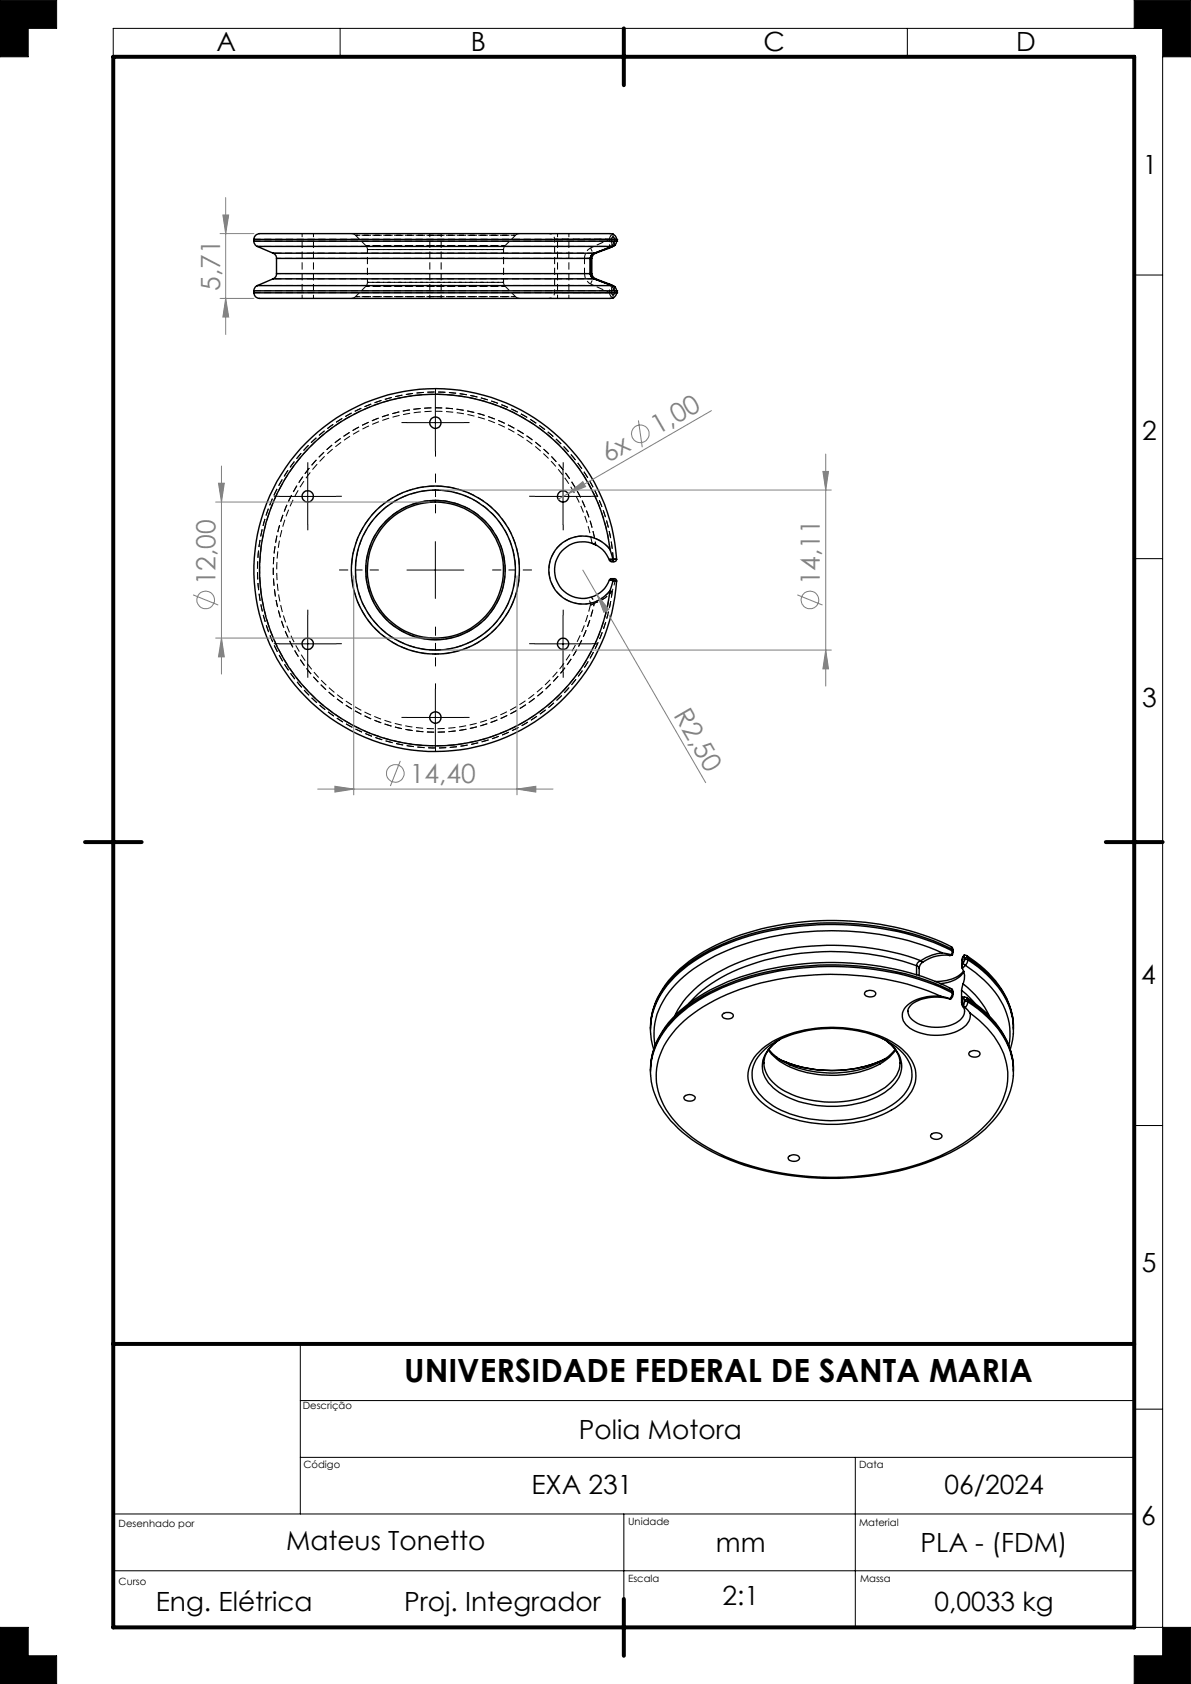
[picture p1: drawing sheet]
<svg xmlns="http://www.w3.org/2000/svg" width="210mm" height="297mm" viewBox="0 0 210 297" stroke-linecap="round" stroke-linejoin="round" font-family="sans-serif">
<g fill="none" stroke="#000" stroke-width=".18">
<path d="M0 0h10v5h-5v5h-5zM20 10v-5h185v287M60 5v5M160 5v5M200 5v-5h10v10h-5M200 48.5h5M71.8 74.5h10M76.8 69.5v10M49.2 87.6h10.1M54.3 82.5v10M76.8 95.5v10M94.3 87.6h10"/>
<path d="M99.3 82.5v10M200 98.5h5M49.2 113.6h10.1M54.3 108.5v10M71.8 100.5h10M94.3 113.6h10M99.3 108.5v10M71.8 126.5h10M76.8 121.5v10M200 198.5h5M53 237v30M53 257h147"/>
<path d="M53 247h147M150.8 257v30M200 248.5h5M20 277h180M20 267h180M110 267v15M0 287h5v5h5v5h-10zM200 287h10v10h-10v-5h5M205 292h.1"/>
</g>
<path d="M20 10h180v277h-180zM110 5v10M15 148.5h10M195 148.5h10M20 237h180M110 282v10" fill="none" stroke="#000" stroke-width=".7"/>
<path d="M200 0v5h5v5h5v-10zM205 287v5h-5v5h10v-10zM0 0v10h5v-5h5v-5zM0 287v10h10v-5h-5v-5z" fill-rule="evenodd" fill="#000"/>
<g fill="none" stroke="#000" stroke-width=".18" stroke-dasharray="1.3 .6" stroke-linecap="butt">
<path d="M107.5 42.2h.3M107.5 43.6l.3-.5M107.8 51.6h-.3M107.8 42.2l.3-.5M107.8 51.6l.3 .5M107.8 50.7l-.3-.5M107.8 43.1h.2M107.9 52.6h-.3M108 50.7h-.2M108.1 41.7l.2 .5M108.1 52.1l-.3-.5M108.1 41.7l-.3 .5"/>
<path d="M108.1 52.1l.2-.5M108.1 52.5v-.4M108.1 41.3v.4M108.1 50.4l-.1 .3M108.1 43.4l-.1-.3M108.3 42.8l.2 .4M108.3 51l.2-.4M108.3 51v.3M108.3 51.6l-.2 .5M108.3 42.5v.3M108.3 42.2v.3M108.3 51.3v.3"/>
<path d="M108.3 42.2l-.2-.5M108.3 51.6v-.3M108.3 42.5v-.3M108.3 42.2h.4M108.3 42.5h.4M108.4 50.6l.2 .1M108.5 43.2l-.1 .1M108.7 51.3v.3M108.7 42.2v.3M108.7 51.6h-.4M108.7 51.3h-.4M107.6 96.9a6 6 0 0 0-8.9-.8 6 6 0 0 0 0 8.9 6 6 0 0 0 8.9-.9"/>
<path d="M108.1 98.6l-.1 .4M108.1 98.6h.6M108.7 98.6h-.6M108.3 102l.2 .4M108.5 102.4l.2 .1M108.7 102.5l-.2-.1"/>
</g>
<path d="M44.8 51.3h63.9M44.8 42.2h63.9M76.8 52.3h-14.1h28.2h-14.1M76.8 41.5h-14.1h28.2h-14.1M108.7 51.6h-63.9M108.7 42.5h-63.9M108.1 98.6a31.4 31.4 0 0 0-47.1-25.2 31.4 31.4 0 0 0-1.4 53.4 31.4 31.4 0 0 0 48.4-22.6M76.8 112.8a12.3 12.3 0 0 0 10.8-18.2 12.3 12.3 0 0 0-21.2-.7 12.3 12.3 0 0 0 9.5 18.9h.9M76.8 114.6a14.1 14.1 0 0 1-12.4-20.9 14.1 14.1 0 0 1 24.3-.8 14.1 14.1 0 0 1-11 21.7h-.9M104.1 106.7a28 28 0 0 1-43.5 16.7 28 28 0 0 1 1.3-46.6 28 28 0 0 1 42.5 19M108 104.2a31.4 31.4 0 0 1-48.4 22.6 31.4 31.4 0 0 1 1.4-53.4 31.4 31.4 0 0 1 47.1 25.2" fill="none" stroke="#000" stroke-width=".18" stroke-dasharray="1.3 .6" stroke-dashoffset=".1" stroke-linecap="butt"/>
<path d="M76.8 50.5h12.3h-24.6h12.3M76.8 43.3h12.3h-24.6h12.3" fill="none" stroke="#000" stroke-width=".18" stroke-dasharray="1.3 .6" stroke-dashoffset="-.1" stroke-linecap="butt"/>
<g fill="none" stroke="#000" stroke-width=".18" stroke-dasharray="1.3 .6" stroke-dashoffset=".5" stroke-linecap="butt">
<path d="M48.8 45.6h55.6M76.8 49.8h-12h24h-12M76.8 44h-12h24h-12M103.1 48.2a1.99 1.99 0 0 0 1 1.9M103.1 45.6h1M103.1 48.2h1M104.1 43.7a2.01 2.01 0 0 0-1 1.9M104.4 48.2h-55.6M107.5 51.6h-9.7h9.7M107.5 42.2h-9.7h9.7M107.8 42.2v.9M107.8 50.7v.9"/>
<path d="M107.5 102.3l1 .1M108.5 102.4l-1-.1"/>
</g>
<path d="M103.1 45.6v2.6M107.6 104.1a31 31 0 0 1-47.3 22.6 31 31 0 0 1 0-52.4 31 31 0 0 1 47.3 22.6" fill="none" stroke="#000" stroke-width=".18" stroke-dasharray="1.3 .6" stroke-dashoffset=".2" stroke-linecap="butt"/>
<g fill="none" stroke="#000" stroke-width=".18" stroke-dasharray="1.3 .6" stroke-dashoffset=".6" stroke-linecap="butt">
<path d="M53.3 41.2v11.4M55.3 52.6v-11.4M64.8 44v5.8M75.8 41.2v11.4M77.8 52.6v-11.4M88.8 49.8v-5.8M98.3 41.2v11.4M100.3 52.6v-11.4M104.1 43.7l.4 .7 .3 .3M104.1 50.1l.4-.7 .3-.2M107.5 51.6a1 1 0 0 0 .6 .9M107.5 42.2a1 1 0 0 1 .6-.9"/>
<path d="M108.1 52.5a1 1 0 0 1-.6-.9M108.1 41.3a1 1 0 0 0-.6 .9M104.8 106.4a6 6 0 0 0 3.2-2.2M108 104.2a6 6 0 0 1-3.2 2.2"/>
</g>
<path d="M45.4 43.5h62.7M97.8 42.2v9.4M104.1 50.1l3.4 1.5M107.5 42.2l-3.4 1.5M107.5 43.6v-1.4M107.5 51.6v-1.4M108.1 50.3h-62.7M105 96.1a28.6 28.6 0 0 0-43.4-19.8 28.6 28.6 0 0 0-1.2 47.7 28.6 28.6 0 0 0 44.4-17.6M104.1 105.3a1.17 1.17 0 0 1 .7 1.1M104.8 106.4a28.6 28.6 0 0 1-44.4 17.6 28.6 28.6 0 0 1 1.2-47.7 28.6 28.6 0 0 1 43.4 19.8" fill="none" stroke="#000" stroke-width=".18" stroke-dasharray="1.3 .6" stroke-dashoffset=".7" stroke-linecap="butt"/>
<path d="M96.8 41.2a1 1 0 0 1 1 1M97.8 51.6a1 1 0 0 1-1 1M107.5 42.2a1 1 0 0 0 1 1M108.5 50.6a1 1 0 0 0-1 1" fill="none" stroke="#000" stroke-width=".18" stroke-dasharray="1.3 .6" stroke-dashoffset=".8" stroke-linecap="butt"/>
<g fill="none" stroke="#000" stroke-width=".18" stroke-dasharray="1.3 .6" stroke-dashoffset=".4" stroke-linecap="butt">
<path d="M62 41.2l.7 .3M62.7 52.3l-.7 .3M64.5 43.3l.3 .7M64.8 49.8l-.3 .7M88.8 44l.3-.7M89.1 50.5l-.3-.7M90.9 41.5l.7-.3M91.6 52.6l-.7-.3M107.8 51.6l.2-.4 .3-.2M108.3 42.8l-.3-.2-.2-.4M107.4 98.6h.7M108.1 98.6h-.7"/>
<path d="M104.1 106.7l.7-.3M104.8 106.4l-.7 .3"/>
</g>
<path d="M62.7 41.5l1.8 1.8M64.5 50.5l-1.8 1.8M89.1 43.3l1.8-1.8M90.9 52.3l-1.8-1.8M108 43.1l.2-.2 .1-.4M108.3 51.3v-.3l-.3-.3M108.1 98.7l-.6 .1M108.7 98.6h-.6M107.5 102.3l.6 .1M108.1 102.4l.6 .1" fill="none" stroke="#000" stroke-width=".18" stroke-dasharray="1.3 .6" stroke-dashoffset=".3" stroke-linecap="butt"/>
<path d="M48.2 49.2h56.8M105 44.6h-56.8M76.8 85.7a14.8 14.8 0 0 0-13 22 14.8 14.8 0 0 0 25.5 .8 14.8 14.8 0 0 0-11.5-22.8h-1" fill="none" stroke="#000" stroke-width=".18" stroke-dasharray="1.3 .6" stroke-dashoffset="-.2" stroke-linecap="butt"/>
<g fill="none" stroke="#000" stroke-width=".25">
<path d="M44.8 42.2a1.35 1.35 0 0 1 1.8-1h60.2a1.52 1.52 0 0 1 1.9 1M44.8 42.5a1.01 1.01 0 0 0 .6 1M44.8 51.6a1.17 1.17 0 0 0 1.5 1h60.5a1.68 1.68 0 0 0 1.9-.6v-.4M44.8 51.6h63.9M44.8 51.3h63.9M44.8 42.5h63.9M44.8 42.2h63.9M44.8 42.2v.3M44.8 51.3v.3M45.4 50.4a1.01 1.01 0 0 0-.6 .9M45.4 50.4h62.6M45.4 43.5h62.6"/>
<path d="M45.4 43.5l2.8 1.2M48.2 44.7a.96 .96 0 0 1 .6 .9M48.2 44.7h56.6M48.2 49.2h56.6M48.2 49.2l-2.8 1.2M48.8 48.3a.88 .88 0 0 1-.6 .9M48.8 45.6h55.3M48.8 48.3h55.3M48.8 45.6v2.7M104.1 48.3a.94 .94 0 0 0 .7 .9M104.1 45.6v2.7M104.1 45.6h.1"/>
<path d="M104.1 48.3h.1M104.1 48.3l.2 .5 .4 .4M104.7 44.7l-.5 .5-.1 .4M104.7 49.2l3.3 1.2M104.7 49.2h.1M104.8 49.2l3.2 1.2M104.8 44.7a.96 .96 0 0 0-.7 .9M107.4 43.8l-1.5 .5a1.57 1.57 0 0 0-1.5 1.3v2.7a1.32 1.32 0 0 0 1.3 1.1l1.7 .7M107.4 50.1l.7 .3M107.4 50.1l.1 .1M107.5 43.7l-.1 .1M107.5 43.7h.1"/>
<path d="M107.5 50.1v.1M107.5 43.6v.1M108 50.4a.85 .85 0 0 1 .7 .9M108 43.5l-3.2 1.2M108.1 50.4l.3 .2M108.1 50.4h.1M108.1 43.4v.1M108.1 43.5l-.7 .3M108.4 43.3l-.3 .2M108.7 42.5a.92 .92 0 0 1-.7 1M108.7 51.6h.1M108.7 42.2h.1"/>
<path d="M108.7 42.5h.1M108.7 51.3h.1M108.7 42.2v.3M108.7 51.3v.3M104.4 95.8l.6 .3M107.5 98.8a5 5 0 0 0-7.7-2.3 5 5 0 0 0 0 8 5 5 0 0 0 7.7-2.2M107.5 98.8l.1 .2 .5 .1M107.6 96.9a31 31 0 0 0-47.4-22.6 31 31 0 0 0 0 52.5 31 31 0 0 0 47.4-22.6M107.6 96.9l.5 1.7M107.6 96.9a6 6 0 0 0-8.9-.8 6 6 0 0 0 0 8.9 6 6 0 0 0 8.9-.8M108.1 98.6h.6M108.1 98.7l-.6 .1"/>
<path d="M108.1 98.7v.4M108.1 98.6v.1M108.7 98.6a32 32 0 0 0-45.9-26.9 32 32 0 0 0-7.2 52.8 32 32 0 0 0 51.5-13.7 33.9 33.9 0 0 0 1.6-8.3M108.7 98.6l-.2 .4-.4 .1M107.5 102.3l.6 .1M108.1 102.4l-.5 1.8M108.1 102.4l.6 .1M108.1 102.1v.3M108.1 102.1h.2a.37 .37 0 0 1 .4 .4M108.1 102.1h-.4l-.2 .2M108.1 102.4h.1M127.4 179a1.29 1.29 0 0 1 1.9 .1 .91 .91 0 0 1-1.3 .6l-.6-.3z"/>
<path d="M152.6 174.9a1.3 1.3 0 0 1 1.8 .3 .99 .99 0 0 1-1.5 .5l-.2-.1a.41 .41 0 0 1-.1-.7zM161.6 170.3a45.3 45.3 0 0 0-32.3 1 22 22 0 0 0-7.8 5.6M161.6 170.3l.3 .2 .2 .3M161.6 170.3v1.6M162.1 170.8v1.3M162.3 169.4a.94 .94 0 0 0-.7 .9M162.3 169.4a45.9 45.9 0 0 0-33.8 1.1 19.3 19.3 0 0 0-9.4 8.3l-.1 .4M162.3 169.4l.4 .3M162.7 169.7a1.42 1.42 0 0 0-.6 1.1M165.9 175.7l1.6 .4M165.9 175.7a49.5 49.5 0 0 0-38.8 .2 21.3 21.3 0 0 0-10 8.6 11.1 11.1 0 0 0 1.4 12.6 25.1 25.1 0 0 0 10.6 7.4 50.2 50.2 0 0 0 36.6-.6 22.6 22.6 0 0 0 10.4-8.4 11.1 11.1 0 0 0-1.4-13.4l-2.1-2.2-1.6-1.3M165.9 175.7a7.4 7.4 0 0 0-6.4 2.2 2.46 2.46 0 0 0 .9 3.4 9 9 0 0 0 9.7-.3l.3-.2 .6-1.1v-1.1"/>
<path d="M166.2 168.1l1.5 .3M166.2 168.1a8 8 0 0 0-3.9 1.3M166.2 168.1a50.3 50.3 0 0 0-39 0 22.2 22.2 0 0 0-10.3 8.4 11 11 0 0 0-1.4 7.8M167.4 176.1a7.9 7.9 0 0 0-6.8 1.2 1.66 1.66 0 0 0 .4 2.7 7.5 7.5 0 0 0 8.2-.1 1.71 1.71 0 0 0 .6-2.4M167.4 176.1l.2 .1M167.4 176.1h.1M167.4 168.5a6.8 6.8 0 0 0-4.7 1.2M167.5 176.1h.1M167.7 167a49.1 49.1 0 0 0-28.4-4.1 38.8 38.8 0 0 0-17.8 6.6 15.5 15.5 0 0 0-6.8 10.9M167.7 167l.3 .2 .1 .4M167.7 167l.2 .4M167.7 174.4a48.4 48.4 0 0 0-24.5-4.5 44.9 44.9 0 0 0-19 5.3 18.8 18.8 0 0 0-8.9 9.7l-.4 1.6-.2 1.4"/>
<path d="M167.7 174.4l.3 .2 .1 .4M167.7 174.4l.2 .4M167.7 168.4h.1M167.8 168.4h.1M167.8 168.4l-.4 .1M167.9 168.4l-.5 .1M167.9 175.1l-.1 .6-.3 .4M167.9 175.1a48.9 48.9 0 0 0-25-4.5 41.4 41.4 0 0 0-21.6 7.1 15.5 15.5 0 0 0-6.5 9.8l-.1 2.2M167.9 167.7a49.6 49.6 0 0 0-26.3-4.4 41 41 0 0 0-20.3 6.9 15.5 15.5 0 0 0-6.5 9.9l-.1 2.2M167.9 167.7l-.2 .7M167.9 167.4a49.6 49.6 0 0 0-26.3-4.4 41.4 41.4 0 0 0-19.4 6.3 16.6 16.6 0 0 0-7.3 9.7l-.2 2.5M167.9 174.8a49.6 49.6 0 0 0-26.3-4.4 41.4 41.4 0 0 0-19.4 6.3 16.6 16.6 0 0 0-7.3 9.7l-.2 1.5"/>
<path d="M167.9 175.1l.2 .2M167.9 174.8l.2 .2M167.9 167.7l.2 .2M167.9 167.4l.2 .2M167.9 167.4v.3M167.9 174.8v.3M168.1 175.3a.72 .72 0 0 1-.6 .8M168.1 167.9l-.2 .5M168.1 167.6v.3M168.1 175v.3M169.5 176.8l.1 .4M169.5 174.7l2.4 2.2"/>
<path d="M169.5 174.7v2.1M169.5 176.8l.1 .1M169.6 177l.2 .5M169.6 169.3v1.2M169.7 170.8a2.98 2.98 0 0 1 .1 2.7M169.7 176.9l.2 .3M169.7 176.1l-.1-.2v1.1M169.7 170l-.1 .3 .1 .5M169.7 176.9l-.1 .1M169.7 169.2l-.1 .1M169.7 169.2v.8M169.7 176.1v.8"/>
<path d="M169.7 176.1h.1M169.8 177.5l.3 .2M169.8 176.1h.1l.2 .3M169.8 169.9l.4 .3M169.8 169.9l-.1 .1M169.8 173.5l-.3 1.2M169.8 173.5a15 15 0 0 1 4.6 5.7M169.9 168.7l.2-.3a14.7 14.7 0 0 1 4.8 3.9 13.3 13.3 0 0 1 3.7 8.1M169.9 171.2a4.6 4.6 0 0 1-3.5 1.8l-1.5 .1M169.9 177.2l.2 .5M169.9 168.7l.2 .3M169.9 168.7l-.2 .5"/>
<path d="M169.9 171.3a4.7 4.7 0 0 1-4.1 2.2M170 168.5l-.3 .5-.1 .3M170 175.9h.2a17.5 17.5 0 0 1 8.1 9.9l.3 2M170 175.9l-.2 .2M170 175.9h-.3M170.1 176.7l-.2 .5M170.1 176.7h.5M170.1 176.4h.5M170.1 169.3l-.3 .6M170.1 169.3h.5M170.1 169h.5M170.1 169v.3"/>
<path d="M170.1 176.4v.3M170.1 177.7h.1M170.2 177.7l.8 .9M170.2 170.2a17.2 17.2 0 0 1 7.3 8.7 10.2 10.2 0 0 1 .4 5.5M170.2 170.2l-.5 .6M170.4 176l.2 .4M170.4 168.6l.2 .4M170.6 176.7l-.1 .6-.3 .4M170.6 176.7a17.8 17.8 0 0 1 7.5 8.7l.5 2.4 .1 1.9M170.6 176.4a18.2 18.2 0 0 1 7.5 8.7l.4 1.6 .2 2.2M170.6 169.3l-.1 .6-.3 .3M170.6 169.3a18.2 18.2 0 0 1 7.5 8.7l.5 2.4 .1 1.9"/>
<path d="M170.6 169a18.2 18.2 0 0 1 7.5 8.7l.4 1.6 .2 2.2M170.6 169v.3M170.6 176.4v.3M114.7 189.8a14.3 14.3 0 0 0 4.9 9.2 34.2 34.2 0 0 0 16.5 7.8 51 51 0 0 0 30.4-3 22.3 22.3 0 0 0 10.7-9.1l1-2.3 .3-1.6 .1-1M114.7 182.3l.6 2.8M114.7 187.9v1M120.9 193.2a1.35 1.35 0 0 1 1.7 .4 1.15 1.15 0 0 1-1.9 .3l-.1-.4zM133.9 185.5a16.4 16.4 0 0 1 9.9-4.1 21.9 21.9 0 0 1 14 2.7 7.2 7.2 0 0 1 3.7 5.7 7.5 7.5 0 0 1-4.3 6 23.2 23.2 0 0 1-21 0 8 8 0 0 1-4.3-5.5 5.9 5.9 0 0 1 2-4.8zM134.9 185a15.9 15.9 0 0 1 8.4-3.4 21.9 21.9 0 0 1 13.7 2.3 7 7 0 0 1 3.8 5.5 6.5 6.5 0 0 1-3.5 5.5 21.5 21.5 0 0 1-16.3 2.1 12.1 12.1 0 0 1-7.5-4.7 5.2 5.2 0 0 1 .9-6.8zM135.5 185.2a11.3 11.3 0 0 0 7.7 4.1 18.3 18.3 0 0 0 12.6-2l1-.8 1.1-1.3M135.6 185.1l1.4 1.4M137.4 183.4a5.2 5.2 0 0 0-2.7 4.1 6.4 6.4 0 0 0 4.3 5.3 18.5 18.5 0 0 0 17.1-1 5.5 5.5 0 0 0 2.6-4.3"/>
<path d="M137.4 186.8l.7 .3M137.5 183.3a5.8 5.8 0 0 0-3.1 4.7 6.1 6.1 0 0 0 3.6 5 19.1 19.1 0 0 0 18-.3 5.7 5.7 0 0 0 3-5.2 6.3 6.3 0 0 0-3-4.1M156 186.8a22.9 22.9 0 0 1-18 .3M156.1 186.7a22.5 22.5 0 0 1-18 .4M156.4 183.6a5 5 0 0 1 2.3 3.9M157.8 185.1a11.4 11.4 0 0 1-6.8 3.7 18.9 18.9 0 0 1-13.6-2l-.4-.3M171 185.6a1.38 1.38 0 0 1 1.8 .1 .72 .72 0 0 1-1.1 .7l-.8-.3-.1-.3zM178.6 182.3l-.1 1.1-.4 1.7M139.1 203.9a1.33 1.33 0 0 1 1.9 .3 1.15 1.15 0 0 1-1.9 .3l-.1-.3zM164.2 200.1a1.33 1.33 0 0 1 1.9 .2 1.15 1.15 0 0 1-1.9 .3l-.1-.3z"/>
<circle cx="76.8" cy="74.5" r="1.01"/>
<circle cx="54.3" cy="87.5" r="1"/>
<circle cx="99.3" cy="87.6" r=".99"/>
<circle cx="54.3" cy="113.5" r="1"/>
<circle cx="76.8" cy="100.6" r="12.3"/>
<circle cx="76.8" cy="100.5" r="14.1"/>
<circle cx="76.8" cy="100.5" r="14.8"/>
<circle cx="76.8" cy="100.5" r="12"/>
<circle cx="99.3" cy="113.6" r=".99"/>
<circle cx="76.8" cy="126.5" r="1.01"/>
</g>
<path d="M103.1 105.5a1 1 0 0 1 1 1.2M108 104.2l.5-1.8" fill="none" stroke="#000" stroke-width=".18" stroke-dasharray="1.3 .6" stroke-dashoffset=".9" stroke-linecap="butt"/>
<g fill="none" stroke="#808080" stroke-width=".18">
<path d="M39.3 37.9h1l-.5 3.3zM39.8 34.9v24.1M38.8 41.2h6M38.8 52.6h6M39.8 52.6l.5 3.3h-1zM112.6 74.2l.6 4.7M125.4 72.4l-25.2 14.7M38 88.5h37.8M38.5 85.2h1l-.4 3.3zM39.1 82.2v36.7M77.8 86.4h68.8M100.2 87.1l2.6-2.2 .5 .9z"/>
<path d="M100.2 87.1l-1.8 .9M145.1 83.1h1l-.5 3.3zM145.6 80.1v40.9M34 104.9l4.5 1.8M38 112.5h37.8M39.1 112.5l.4 3.3h-1zM62.4 101.6v38.6M77.8 114.6h68.8M91.2 101.6v38.6M102.8 100.5l2.5 4.4M105.3 104.9l2.1 2.6-.9 .5zM105.3 104.9l19.1 33.1"/>
<path d="M140.6 104.9l4.4 1.8M145.6 114.6l.5 3.4h-1zM56 139.2h41.5M59.1 138.7l3.3 .5-3.3 .5zM70.6 134.2l-1.8 4.4M91.2 139.2l3.3-.5v1z"/>
<circle cx="112.9" cy="76.5" r="1.56"/>
<circle cx="36.3" cy="105.8" r="1.55"/>
<circle cx="142.8" cy="105.8" r="1.56"/>
<circle cx="69.7" cy="136.4" r="1.55"/>
</g>
<path d="M76.8 90.5v-7M66.8 100.5h-7M76.8 110.5v7M86.8 100.5h7" fill="none" stroke="#000" stroke-width=".18" stroke-dasharray="15.2 1.3 1.3 1.3" stroke-dashoffset="13.6" stroke-linecap="butt"/>
<g fill="none" stroke="#000" stroke-width=".18" stroke-dasharray="15.2 1.3 1.3 1.3" stroke-linecap="butt">
<path d="M71.8 74.5h-1M76.8 69.5v-1M76.8 79.5v1M81.8 74.5h1M49.3 87.5h-1M54.3 82.5v-1M54.3 92.5v1M59.3 87.5h1M94.3 87.5h-1M99.3 82.5v-1M99.3 92.5v1M104.3 87.5h1"/>
<path d="M49.3 113.5h-1M54.3 108.5v-1M54.3 118.5v1M59.3 113.5h1M94.3 113.5h-1M99.3 108.5v-1M99.3 118.5v1M104.3 113.5h1M71.8 126.5h-1M76.8 121.5v-1M76.8 131.5v1M81.8 126.5h1"/>
</g>
<g fill="#808080">
<path d="M100.2 87.1l2.6-2.2 .5 .9z"/>
<path d="M105.3 104.9l2.1 2.6-.9 .5z"/>
<path d="M59.1 138.7l3.3 .5-3.3 .5zM91.2 139.2l3.3-.5v1z"/>
<path d="M39.3 37.9h1l-.5 3.3zM39.8 52.6l.5 3.3h-1zM38.5 85.2h1l-.4 3.3zM39.1 112.5l.4 3.3h-1zM145.1 83.1h1l-.5 3.3zM145.6 114.6l.5 3.4h-1z"/>
</g>
<text font-size="5.6" x="71.3" y="243.8">UNIVERSIDADE FEDERAL DE SANTA MARIA</text>
<g font-size="4.7">
<text x="38.1" y="9">A</text>
<text x="83" y="9">B</text>
<text x="134.6" y="9">C</text>
<text x="179.1" y="9">D</text>
<text x="201.5" y="30.7">1</text>
<text x="201.4" y="77.7">2</text>
<text x="201.4" y="124.7">3</text>
<text x="201.2" y="173.6">4</text>
<text x="201.4" y="224.3">5</text>
<text x="102.1" y="253.9">Polia Motora</text>
<text x="93.7" y="263.5">EXA 231</text>
<text x="166.5" y="263.5">06/2024</text>
<text x="201.2" y="268.9">6</text>
<text x="50.4" y="273.4">Mateus Tonetto</text>
<text x="126.2" y="273.7">mm</text>
<text x="162.3" y="273.7">PLA - (FDM)</text>
<text x="27.5" y="284.1">Eng. Elétrica</text>
<text x="71.3" y="284.1">Proj. Integrador</text>
<text x="127.4" y="283.1">2:1</text>
<text x="164.8" y="284.1">0,0033 kg</text>
</g>
<g font-size="4.7" fill="#808080">
<text x="38.8" y="51.3" transform="rotate(-90 38.8 51.3)">5,71</text>
<text x="116" y="76.7" transform="rotate(-30 116 76.7)">1,00</text>
<text x="107.2" y="81.7" transform="rotate(-30 107.2 81.7)">6x</text>
<text x="38" y="103.2" transform="rotate(-90 38 103.2)">12,00</text>
<text x="144.5" y="103.2" transform="rotate(-90 144.5 103.2)">14,11</text>
<text x="118.7" y="126.1" transform="rotate(60 118.7 126.1)">R2,50</text>
<text x="72.3" y="138.1">14,40</text>
</g>
<g font-size="1.8">
<text x="53.4" y="248.6">Descrição</text>
<text x="53.5" y="259">Código</text>
<text x="151.5" y="258.9">Data</text>
<text x="20.9" y="269.3">Desenhado por</text>
<text x="110.7" y="269">Unidade</text>
<text x="151.5" y="269.2">Material</text>
<text x="20.9" y="279.6">Curso</text>
<text x="110.7" y="279">Escala</text>
<text x="151.6" y="279">Massa</text>
</g>
</svg>
